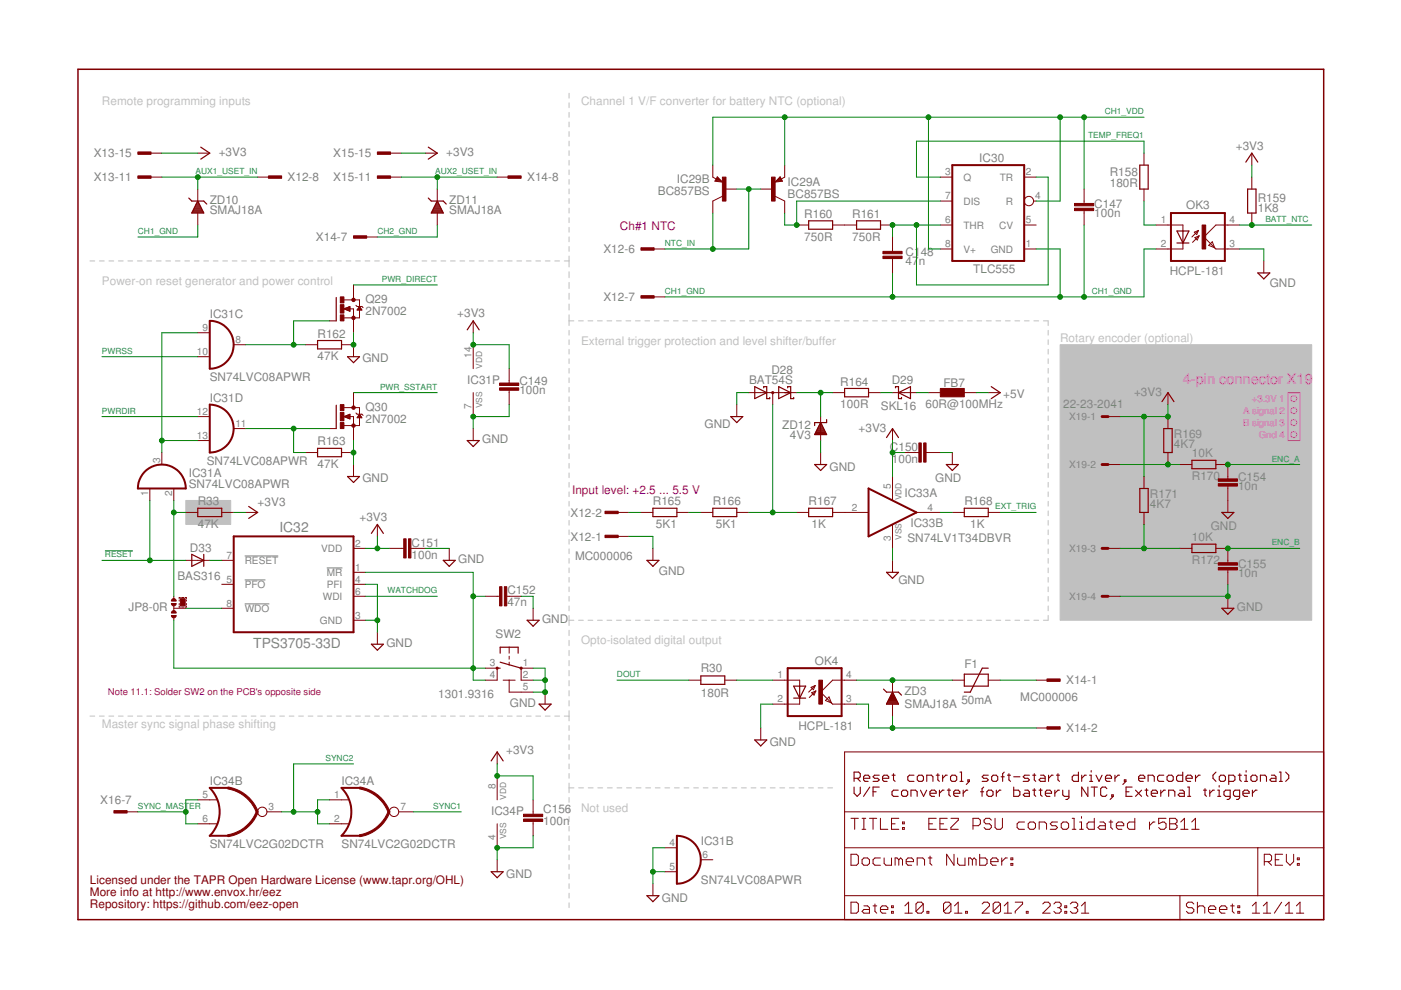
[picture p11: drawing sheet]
<svg xmlns="http://www.w3.org/2000/svg" width="297mm" height="210mm" viewBox="0 0 297 210" stroke-linecap="round" stroke-linejoin="round" font-family="sans-serif">
<g fill="none" stroke="#c0c0c0" stroke-width=".21">
<path d="M120.6 19.8v1M120.6 21.8v1M120.6 23.8v1.1M120.6 25.9v1M120.6 27.9v1M120.6 29.9v1M120.6 32v1M120.6 34v1M120.6 36v1M120.6 38.1v1M19.1 55.3h1M21.1 55.3h1"/>
<path d="M23.1 55.3h1M25.1 55.3h1M27.1 55.3h1M29.1 55.3h1M31.1 55.3h1.1M33.1 55.3h1.1M35.2 55.3h1M37.2 55.3h1M39.2 55.3h1M41.2 55.3h1M43.2 55.3h1M45.2 55.3h1"/>
<path d="M47.2 55.3h1M49.2 55.3h1M51.2 55.3h1.1M53.3 55.3h1M55.3 55.3h1M57.3 55.3h1M59.3 55.3h1M61.3 55.3h1M63.3 55.3h1M65.3 55.3h1M67.4 55.3h.9M69.4 55.3h1"/>
<path d="M71.4 55.3h1M73.4 55.3h1M75.4 55.3h1M77.4 55.3h1M79.4 55.3h1M81.4 55.3h1M83.4 55.3h1.1M85.4 55.3h1.1M87.5 55.3h1M89.5 55.3h1M91.5 55.3h1M93.5 55.3h1"/>
<path d="M95.5 55.3h1M97.5 55.3h1M99.5 55.3h1M101.5 55.3h1.1M103.5 55.3h1.1M105.6 55.3h1M107.6 55.3h1M109.6 55.3h1M111.6 55.3h1M113.6 55.3h1M115.6 55.3h1M117.6 55.3h1"/>
<path d="M119.6 55.3h1M120.6 40.1v1M120.6 42.1v1M120.6 44.1v1.1M120.6 46.2v1M120.6 48.2v1M120.6 50.2v1.1M120.6 52.3v1M120.6 54.3v2.3M120.6 57.6v1.3M120.6 59.9v1.3M120.6 62.2v1.3"/>
<path d="M120.6 64.5v1.2M120.6 66.7v2.3M120.6 70v1.1M120.6 72.1v1M120.6 74.1v1M120.6 76.1v1M120.6 78.1v1M120.6 68h1.1M122.7 68h1M124.7 68h1M126.7 68h1M128.7 68h1"/>
<path d="M130.7 68h1M132.7 68h1M134.7 68h1M136.7 68h1.1M138.7 68h1.1M140.8 68h1M142.8 68h1M144.8 68h1M146.8 68h1M148.8 68h1M150.8 68h1M152.8 68h1"/>
<path d="M154.9 68h1M156.9 68h1M158.9 68h1M160.9 68h1M162.9 68h1M164.9 68h1M166.9 68h1M168.9 68h1M170.9 68h1.1M173 68h1M175 68h1M177 68h1"/>
<path d="M179 68h1M181 68h1M183 68h1M185 68h1M187 68h1M189 68h1.1M191.1 68h1M193.1 68h1M195.1 68h1M197.1 68h1M199.1 68h1M201.1 68h1"/>
<path d="M203.1 68h1M205.1 68h1M207.1 68h1.1M209.1 68h1.1M211.2 68h1M213.2 68h1M215.2 68h1M217.2 68h1M219.2 68h1M221.2 68h1v1M222.2 70v1.1M222.2 72.1v1"/>
<path d="M222.2 74.1v1M222.2 76.1v1M222.2 78.1v1M120.6 80.1v1M120.6 82.1v1M120.6 84.1v1.1M120.6 86.1v1.1M120.6 88.2v1M120.6 90.2v1M120.6 92.2v1M120.6 94.2v1M120.6 96.2v1"/>
<path d="M120.6 98.3v1M222.2 80.1v1M222.2 82.1v1M222.2 84.1v1.1M222.2 86.1v1.1M222.2 88.2v1M222.2 90.2v1M222.2 92.2v1M222.2 94.2v1M222.2 96.2v1M222.2 98.3v1M120.6 100.3v1"/>
<path d="M120.6 102.3v1M120.6 104.3v1M120.6 106.3v1M120.6 108.3v1M120.6 110.3v1.1M120.6 112.4v1M120.6 114.4v1M120.6 116.4v1M120.6 118.4v1M222.2 100.3v1M222.2 102.3v1M222.2 104.3v1"/>
<path d="M222.2 106.3v1M222.2 108.3v1M222.2 110.3v1.1M222.2 112.4v1M222.2 114.4v1M222.2 116.4v1M222.2 118.4v1M120.6 120.4v1M120.6 122.4v1M120.6 124.4v1.1M120.6 126.4v1.1M120.6 128.5v1"/>
<path d="M120.6 130.5v2.1M120.6 133.6v1.2M120.6 135.8v1.1M120.6 137.9v1.1M120.6 131.5h1.1M122.7 131.5h1M124.7 131.5h1M126.7 131.5h1M128.7 131.5h1M130.7 131.5h1M132.7 131.5h1M134.7 131.5h1"/>
<path d="M136.7 131.5h1.1M138.7 131.5h1.1M140.8 131.5h1M142.8 131.5h1M144.8 131.5h1M146.8 131.5h1M148.8 131.5h1M150.8 131.5h1M152.8 131.5h1M154.9 131.5h1M156.9 131.5h1M158.9 131.5h1"/>
<path d="M160.9 131.5h1M162.9 131.5h1M164.9 131.5h1M166.9 131.5h1M168.9 131.5h1M170.9 131.5h1.1M173 131.5h1M175 131.5h1M177 131.5h1M179 131.5h1M181 131.5h1M183 131.5h1"/>
<path d="M185 131.5h1M187 131.5h1M189 131.5h1.1M191.1 131.5h1M193.1 131.5h1M195.1 131.5h1M197.1 131.5h1M199.1 131.5h1M201.1 131.5h1M203.1 131.5h1M205.1 131.5h1M207.1 131.5h1.1"/>
<path d="M209.1 131.5h1.1M211.2 131.5h1M213.2 131.5h1M215.2 131.5h1M217.2 131.5h1M219.2 131.5h1M222.2 120.4v1M222.2 122.4v1M222.2 124.4v1.1M222.2 126.4v1.1M222.2 128.5v1M222.2 130.5v1h-1"/>
<path d="M19.1 151.8h1M21.1 151.8h1M23.1 151.8h1M25.1 151.8h1M27.1 151.8h1M29.1 151.8h1M31.1 151.8h1.1M33.1 151.8h1.1M35.2 151.8h1M37.2 151.8h1M39.2 151.8h1M41.2 151.8h1"/>
<path d="M43.2 151.8h1M45.2 151.8h1M47.2 151.8h1M49.2 151.8h1M51.2 151.8h1.1M53.3 151.8h1M55.3 151.8h1M57.3 151.8h1M59.3 151.8h1M61.3 151.8h1M63.3 151.8h1M65.3 151.8h1"/>
<path d="M67.4 151.8h.9M69.4 151.8h1M71.4 151.8h1M73.4 151.8h1M75.4 151.8h1M77.4 151.8h1M79.4 151.8h1M81.4 151.8h1M83.4 151.8h1.1M85.4 151.8h1.1M87.5 151.8h1M89.5 151.8h1"/>
<path d="M91.5 151.8h1M93.5 151.8h1M95.5 151.8h1M97.5 151.8h1M99.5 151.8h1M101.5 151.8h1.1M103.5 151.8h1.1M105.6 151.8h1M107.6 151.8h1M109.6 151.8h1M111.6 151.8h1M113.6 151.8h1"/>
<path d="M115.6 151.8h1M117.6 151.8h1M119.6 151.8h1M120.6 140v1.2M120.6 142.2v1.1M120.6 144.3v1.1M120.6 146.4v1.2M120.6 148.5v1.2M120.6 150.7v2.1M120.6 153.8v1.1M120.6 155.9v1M120.6 157.9v1"/>
<path d="M120.6 159.9v1.1M120.6 162v1M120.6 164v1M120.6 166v2.1M120.6 169.1v1M120.6 171.1v1M120.6 173.1v1.1M120.6 175.2v1M120.6 177.2v1M120.6 179.2v1.1M120.6 167h1.1M122.7 167h1"/>
<path d="M124.7 167h1.1M126.7 167h1.1M128.8 167h1M130.8 167h1M132.8 167h1.1M134.9 167h1M136.9 167h1M138.9 167h1.1M141 167h1M143 167h1M145 167h1M147.1 167h1"/>
<path d="M149.1 167h1M151.1 167h1M153.1 167h1.1M155.2 167h1M157.2 167h1M159.2 167h1.1M161.3 167h1M163.3 167h1M165.3 167h1.1M167.4 167h1M169.4 167h1M171.4 167h1.1"/>
<path d="M173.5 167h1M175.5 167h1M120.6 181.3v1M120.6 183.3v1M120.6 185.3v1.1M120.6 187.4v1M120.6 189.4v1M120.6 191.4v1"/>
</g>
<g fill="#c0c0c0" stroke="#c0c0c0" stroke-width=".21">
<path d="M39.4 106.1h9.5v5.1h-9.5z"/>
<path d="M224.8 73.1h53.3v58.4h-53.3z"/>
</g>
<path d="M51.9 117.9h7.1M51.9 123h4.4M51.9 128h5.2M69.3 120.4h3.3" fill="none" stroke="#808080" stroke-width=".21"/>
<g fill="none" stroke="#800000" stroke-width=".23">
<path d="M181.1 165h1l.3-.3v-.7l-.3-.3h-1v2M181.1 166.9v1.3l.6 .6 .7-.6v-1.3M181.7 165l.7 .7M183.1 165h1.3v-.3l-.3-.3h-.7l-.3 .3v.7l.3 .3h.7M184.4 166.9l-1.3 1.9M185.1 167.9h.7M186.4 164.4h-1l-.3 .3 .3 .3h.7l.3 .4-.3 .3h-1M186.4 166.9h-1.3v1.9M187.1 165h1.3v-.3l-.3-.3h-.7l-.3 .3v.7l.3 .3h.7M189.1 164.4h.7M189.4 164v1.4l.4 .3M190.4 167.5h-1l-.3 .4v.6l.3 .3h1"/>
<path d="M191.1 167.9l.4-.4h.6l.3 .4v.6l-.3 .3h-.6l-.4-.3zM193.1 168.8v-1.3h1l.4 .4v.9M193.8 164.4h-1l-.3 .3v.7l.3 .3h1M194.5 164.7l.3-.3h.7l.3 .3v.7l-.3 .3h-.7l-.3-.3zM195.2 167.5l.6 1.3 .7-1.3M196.5 165.7v-1.3h1l.3 .3v1M197.2 168.2h1.3v-.3l-.4-.4h-.6l-.3 .4v.6l.3 .3h.6M198.5 164.4h.7M198.8 164v1.4l.4 .3M199.2 167.5v1.3M199.9 164.4v1.3M200.2 167.5h-.4l-.6 .7"/>
<path d="M200.8 164.4h-.3l-.6 .6M200.9 167.5h.6M201.2 167.2v1.3l.3 .3M201.8 164.4h.7l.3 .3v.7l-.3 .3h-.7l-.3-.3v-.7zM202.2 168.2h1.3v-.3l-.3-.4h-.7l-.3 .4v.6l.3 .3h.7M203.5 163.7h.4v2M203.5 165.7h.7M204.2 167.5v1.3M205.2 167.5h-.3l-.7 .7M205.2 165.4h.3v.3h-.3zM205.5 165.7l-.6 .6M207.9 167.9h.7"/>
<path d="M208.6 166.9l-.4 .3v1.6M209.5 164.4h-.9l-.4 .3 .4 .3h.6l.3 .4-.3 .3h-1M209.6 167.5h.6l.3 .4v.6l-.3 .3h-.6l-.4-.3v-.6zM210.6 164.4h.6l.3 .3v.7l-.3 .3h-.6l-.4-.3v-.7zM211.2 167.5v1.3M212.2 167.5h-.3l-.7 .7M212.3 164.7h.6M212.9 163.7l-.3 .3v1.7M213.6 164.4h.6M213.9 164v1.4l.3 .3M214.9 164.7h1.3M214.9 166.9v1.9h1l.3-.3v-.6l-.3-.4h-1"/>
<path d="M217.3 167.5h.6l.3 .4v.9h-.9l-.4-.3 .4-.3h.9M218.2 164.4h-.9l-.4 .3 .4 .3h.6l.3 .4-.3 .3h-1M218.9 164.4h.7M218.9 167.5h.7M219.3 164v1.4l.3 .3M219.3 167.2v1.3l.3 .3M220.3 167.5h.7M220.6 164.4h.7l.3 .3v1h-1l-.3-.3 .3-.4h1M220.6 167.2v1.3l.4 .3M221.6 168.2h1.3v-.3l-.3-.4h-.6l-.4 .4v.6l.4 .3h.6M222.3 164.4v1.3M223.3 164.4h-.3l-.7 .6"/>
<path d="M223.6 167.5v1.3M224 164.4h.6M224.3 164v1.4l.3 .3M224.6 167.5h-.3l-.7 .7M225.3 167.5v1l.4 .3h.9M226.6 167.5v1.7l-.3 .3h-.3M228.6 163.7v2h-.9l-.4-.3v-.7l.4-.3h.9M229.3 164.4v1.3M230.3 164.4h-.3l-.7 .6M230.7 166.9v1.9l-1.4-1.9v1.9M231 165.7h.7M231 164.4h.4v1.3"/>
<path d="M231.4 163.4v.3M231.4 166.9h1.3M232 166.9v1.9M232.4 164.4l.6 1.3 .7-1.3M234.4 165h1.3v-.3l-.3-.3h-.7l-.3 .3v.7l.3 .3h.7M234.7 167.2l-.3-.3h-.7l-.3 .3v1.3l.3 .3h.7l.3-.3M235.7 168.5h.3v.3h-.3zM236 168.8l-.6 .7M236.4 164.4v1.3M237.4 164.4h-.4l-.6 .6M238.4 165.4h.3v.3h-.3zM238.7 165.7l-.6 .6"/>
<path d="M238.7 167.9h.7M240 166.9h-1.3v1.9h1.3M240.7 167.5l1.3 1.3M241.4 165h1.3v-.3l-.3-.3h-.7l-.3 .3v.7l.3 .3h.7M242 167.5l-1.3 1.3M242.8 167.5h.6M243.1 167.2v1.3l.3 .3M243.4 165.7v-1.3h1l.3 .3v1M244.1 168.2h1.3v-.3l-.3-.4h-.7l-.3 .4v.6l.3 .3h.7M246.1 167.5v1.3M246.7 164.4h-.9l-.4 .3v.7l.4 .3h.9M247.1 167.5h-.3l-.7 .7"/>
<path d="M247.4 164.7l.4-.3h.6l.4 .3v.7l-.4 .3h-.6l-.4-.3zM247.8 168.8v-1.3h1l.3 .4v.9M250.1 167.5h.7l.3 .4v.9h-1l-.3-.3 .3-.3h1M250.8 163.7v2h-1l-.4-.3v-.7l.4-.3h1M251.5 165h1.3v-.3l-.3-.3h-.7l-.3 .3v.7l.3 .3h.7M251.8 166.9h.3v1.9M251.8 168.8h.7M253.5 164.4v1.3M254.5 164.4h-.4l-.6 .6M255.2 167.5h.6M255.5 167.2v1.3l.3 .3M256.5 167.5v1.3"/>
<path d="M257.5 167.5h-.3l-.7 .7M257.8 163.7l-.6 .7v.6l.6 .7M258.2 167.5h.3v1.3M258.2 168.8h.6M258.5 166.6v.3M258.8 164.4h.7l.3 .3v.7l-.3 .3h-.7l-.3-.3v-.7zM260.5 165.7h1l.3-.3v-.7l-.3-.3h-1v1.9M260.8 168.8h-1l-.3-.3v-.6l.3-.4h1v1.7l-.3 .3h-.3M262.5 164.4h.7M262.8 168.8h-.9l-.4-.3v-.6l.4-.4h.9v1.7l-.3 .3h-.3M262.8 164v1.4l.4 .3M263.5 168.2h1.3v-.3l-.3-.4h-.6l-.4 .4v.6l.4 .3h.6"/>
<path d="M263.9 165.7h.6M263.9 164.4h.3v1.3M264.2 163.4v.3M265.5 164.4h.7l.3 .3v.7l-.3 .3h-.7l-.3-.3v-.7zM265.5 167.5v1.3M266.5 167.5h-.3l-.7 .7M267.2 165.7v-1.3h1l.3 .3v1M269.6 164.4h.6l.3 .3v1h-.9l-.4-.3 .4-.4h.9M271.3 163.7h.3v2M271.3 165.7h.6M272.6 163.7l.6 .7v.6l-.6 .7"/>
</g>
<g fill="none" stroke="#800000" stroke-width=".42">
<path d="M201.9 35h15.2v20.3h-15.2zM248.3 45.2h11.4v10.1h-11.4zM44.5 68a5.1 5.1 0 0 1 5 5.1 5.1 5.1 0 0 1-5 5.1zM44.5 85.8a5.1 5.1 0 0 1 5 5.1 5.1 5.1 0 0 1-5 5zM30.6 100.1a5.1 5.1 0 0 1 5.6-1.2 5.1 5.1 0 0 1 3.2 4.7h-10.2a5.1 5.1 0 0 1 1.4-3.5zM49.6 113.7h25.4v20.3h-25.4zM184.1 103.6l10.2 5-10.2 5.1zM167 141.7h11.4v10.1h-11.4zM48.3 167h-3.8a7.2 7.2 0 0 1 0 10.2h3.8M76.2 167h-3.8a7.2 7.2 0 0 1 0 10.2h3.8M143.5 177.2a5.1 5.1 0 0 1 5.1 5.1 5.1 5.1 0 0 1-5.1 5.1z"/>
<circle cx="163.8" cy="83.2" r=".13"/>
<circle cx="105.4" cy="141.7" r=".13"/>
<circle cx="110.5" cy="141.7" r=".13"/>
</g>
<g fill="none" stroke="#800000" stroke-width=".21">
<path d="M31.8 37.5h2.5M31.8 32.5h2.5M41.9 32.5h2.6M54.6 37.5h2.6M82.5 37.5h2.6M82.5 32.5h2.6M90.2 32.5h2.5M105.4 37.5h2.5M151.1 35v2.5l.7 .5M152.1 37.5l1.1 1.1-1.6-.2zM165.4 37.5l.5 .9-1.6 .2zM166.4 35v2.5l-.8 .5"/>
<path d="M199.4 37.5h2.5M217.1 37.5h2.6M242.5 32.5v2.5M265.4 32.5v2.5M265.4 37.5v2.6M41.9 40.1v2.5M41.9 45.2v2.5M77.5 50.2h2.5M92.7 40.1v2.5M92.7 45.2v2.5M138.4 52.8h2.6M153.2 41.6l-2.1 1v2.6"/>
<path d="M153.7 40.1h2.5M161.3 40.1h2.5M164.3 41.6l2.1 1v2.6M168.9 47.7h2.5M176.5 47.7h5.1M186.7 47.7h2.5M189.2 50.2v3.1M189.2 54.8v3.1M199.4 42.6h2.5M199.4 47.7h2.5M199.4 52.8h2.5M217.1 47.7h2.6"/>
<path d="M217.1 52.8h2.6M219.1 42.6h.6M229.8 40.1v3M229.8 44.7v3M242.5 40.1v2.5M245.1 47.7h5.7v1.3M250.8 51.5v1.3h-5.7M253.2 49.2l.9-.3-.4 .8zM253.3 50.4l.9-.4-.3 .9zM254.1 48.9l-1.4 1.3M254.2 50l-1.4 1.4M257 51.3l.5 1.2-1.2-.5z"/>
<path d="M262.9 47.7h-5.1l-2.6 2.5 2.6 2.6h5.1M265.4 45.2v2.5M267.9 55.3v2.6M41.9 70.5h2.6M41.9 75.6h2.6M49.6 73.1h2.5M64.8 73.1h2.5M69.9 68h1.4M72.4 73.1h2.6v2.5M72.9 65.5l1.3-.5v1zM72.9 63.6h3.3v3.8h-3.3M73 65.4h1.2"/>
<path d="M73.1 65.6h1.1M73.3 65.3h.9M73.4 65.7h.8M73.6 65.2h.6M73.7 65.8h.5M73.9 65.1h.3M74 65.9h.2M74.1 65.5h.9v5M75 60.4v3.2M75.5 64.7l.2 .3h1l.3 .2M75.7 65.7h1M75.8 65.6h.8"/>
<path d="M75.9 65.4h.6M76 65.3h.5M76.1 65.2h.3M76.1 65.1h.2M76.2 65l.5 .7h-1zM100.3 68v2.5M100.3 73.1v5.1M107.9 78.2v3M138.4 62.9h2.6M34.3 95.9v2.6M41.9 88.3h2.6M41.9 93.4h2.6"/>
<path d="M49.6 90.9h2.5M64.8 95.9h2.5M69.9 90.9h1.4M72.4 95.9h2.6M72.9 88.3l1.3-.5v1zM72.9 86.4h3.3v3.8h-3.3M73 88.4h1.2M73.1 88.2h1.1M73.3 88.5h.9M73.4 88.1h.8M73.6 88.6h.6M73.7 88h.5"/>
<path d="M73.9 88.7h.3M74 87.9h.2M74.1 88.3h.9v5.1M75 83.2v3.2M75 98.5v2.5M75.5 87.6l.2 .2h1l.3 .3M75.8 88.5h.8M75.9 88.4h.7M75.9 88.2h.6M76 88.1h.4M76.1 88h.2M76.2 87.9h.1"/>
<path d="M76.2 87.8l.5 .8h-1zM100.3 83.2v5.1M100.3 90.9v2.5M107.9 82.7v3.1M156.2 85.8v2.5M158.7 83.2h10.2M163.8 83.2v2.6M174 88.3v5.1M174 95.9v2.6M176.5 83.2h2.6M184.1 83.2h2.6M189.2 90.9v2.5"/>
<path d="M189.2 83.2h5.1M191.8 95.9h3M196.3 95.9h3.1M196.8 83.2h2.6M201.9 95.9v2.6M204.4 83.2h2.6M209.5 83.2h2.6M234.9 88.3h2.6M234.9 98.5h2.6M247.6 83.2v2.6M247.6 88.3v2.6M247.6 95.9v2.6"/>
<path d="M250.2 98.5h2.5M257.8 98.5h2.5v3M31.8 103.6v2.5M36.9 103.6v2.5M39.4 108.6h2.5M39.4 118.8h5.1M47 108.6h2.6M47 118.8h2.6M52.1 108.6h2.5M75 116.3h2.5M80 111.2v2.5M82.5 116.3h3.1"/>
<path d="M87.1 116.3h3.1M95.2 116.3v2.5M130.8 108.6h2.5M130.8 113.7h2.5M135.9 108.6h2.5M138.4 116.3v2.5M143.5 108.6h2.5M148.6 108.6h2.5M156.2 108.6h2.5M168.9 108.6h2.5M176.5 108.6h7.6M189.2 101v5.1"/>
<path d="M189.2 111.2v5.1M189.2 118.8v2.5M194.3 108.6h5.1M201.9 108.6h2.5M209.5 108.6h2.6M234.9 116.3h2.6M242.5 101v2.6M242.5 108.6v2.6M250.2 116.3h2.5M257.8 116.3h2.5v3M260.3 103.1v5.5M36.9 129h2.5"/>
<path d="M36.9 126.4v.8M36.9 128.5v1M36.9 130.7v.8M38 128.5v.2h.2M38 127.2v.2M38 128v.2M38.2 126.7h-.2v.2M38.5 126.7h.5M38.5 128.7h.5M39.3 126.7h.2v.2M39.5 128.5v.2h-.2M39.5 127.2v.2"/>
<path d="M39.5 128v.2M47 123.9h2.6M47 129h2.6M75 121.3h2.5M75 123.9h2.5M75 126.4h2.5M75 131.5h2.5M80 134v2.6M102.9 126.4h3M107.4 126.4h3.1M107.9 137.2v1.3M107.9 139.1v.7"/>
<path d="M113 129v2.5M234.9 126.4h2.6M260.3 120.8v3.1M260.3 126.4v2.6M102.9 141.7h2.5v2.5h-2.5M105.4 159.4v2.6M106.7 144.2h2.5M107.9 140.4v.6M107.9 144.2v2.5h5.1M113 141.7h-2.5v2.5h2.5M115.6 146.7v2.6M146 144.2h2.6"/>
<path d="M153.7 144.2h2.5M161.3 154.3v2.6M163.8 144.2h5.7v1.3M169.5 148v1.3h-5.7M172 145.7l.8-.3-.3 .8zM172.1 146.9l.9-.4-.4 .9zM172.8 145.4l-1.4 1.3M173 146.5l-1.4 1.4M175.8 147.8l.5 1.2-1.3-.5zM179.1 159.4h101.5v35.6h-101.5zM181.6 144.2h-5.1l-2.5 2.5 2.5 2.6h5.1M189.2 144.2v2.5"/>
<path d="M189.2 149.3v2.5M201.9 144.2h2.5M209.5 144.2h2.6M219.7 144.2h2.5M219.7 154.3h2.5M26.7 172.1h2.5M41.9 174.7h4.1M41.9 169.6h4.1M56.6 172.1h3.1M69.9 174.7h4M69.9 169.6h4M84.5 172.1h3.1"/>
<path d="M105.4 164.5v5.1M105.4 174.7v5M113 169.6v3M113 174.2v3M141 179.7h2.5M179.1 179.7h101.5M179.1 172.1h101.5M180.4 173.5h1.6M181.2 173.5v2.3M182.8 173.5h.8M182.8 175.8h.8M183.2 173.5v2.3"/>
<path d="M184.3 173.5h1.6M185.1 173.5v2.3M186.7 173.5v2.3h1.5M189 174.7h.8M190.6 173.5h-1.6v2.3h1.6M191.3 175.5h.4v.3h-.4zM191.3 174.3h.4v.4h-.4zM196.9 174.7h.8M198.5 173.5h-1.6v2.3h1.6M199.3 174.7h.8M200.8 173.5h-1.5v2.3h1.5M201.6 173.5h1.6v.4l-1.6 1.6v.3h1.6"/>
<path d="M206.3 175.1h1.2l.4-.4v-.8l-.4-.4h-1.2v2.3M210.2 173.9l-.4-.4h-.8l-.4 .4v.4l.4 .4h.8l.4 .4v.4l-.4 .3h-.8l-.4-.3M211 173.5v2l.4 .3h.7l.4-.3v-2M217.2 174.3h-1.2l-.4 .4v.8l.4 .3h1.2M218 174.7l.4-.4h.8l.3 .4v.8l-.3 .3h-.8l-.4-.3zM220.3 175.8v-1.5h1.2l.4 .4v1.1M224.2 174.3h-1.1l-.4 .4 .4 .4h.7l.4 .4-.4 .3h-1.1M225 174.7l.4-.4h.8l.4 .4v.8l-.4 .3h-.8l-.4-.3zM227.3 173.5h.4v2.3M227.3 175.8h.8M228.9 175.8h.8M228.9 174.3h.4v1.5"/>
<path d="M229.3 173.1v.4M232 173.5v2.3h-1.2l-.3-.3v-.8l.3-.4h1.2M233.2 174.3h.8l.4 .4v1.1h-1.2l-.4-.3 .4-.4h1.2M235.1 174.3h.8M235.5 173.9v1.6l.4 .3M236.7 175.1h1.6v-.4l-.4-.4h-.8l-.4 .4v.8l.4 .3h.8M240.6 173.5v2.3h-1.2l-.4-.3v-.8l.4-.4h1.2M243.7 174.3v1.5M244.9 174.3h-.4l-.8 .8M247.2 173.5h-1.5v1.2l.7-.4h.4l.4 .4v.8l-.4 .3h-.8l-.3-.3M248 173.5h1.2l.4 .4v.4l-.4 .4 .4 .4v.4l-.4 .3h-1.2zM248 174.7h1.2"/>
<path d="M250.3 175.8h1.6M250.3 174.3l.8-.8v2.3M252.7 175.8h1.5M252.7 174.3l.7-.8v2.3M266.7 179.7v10.2M105.4 182.3v2.5M138.4 187.4v2.5M141 184.8h2.5M148.6 182.3h2.5M179.1 189.9h101.5M180.4 181.1h1.2l.4 .4v1.6l-.4 .4h-1.2zM180.4 191.3h1.2l.4 .4v1.5l-.4 .4h-1.2z"/>
<path d="M182.8 182.3l.4-.4h.7l.4 .4v.8l-.4 .4h-.7l-.4-.4zM183.2 192.1h.7l.4 .3v1.2h-1.1l-.4-.4 .4-.4h1.1M185.1 192.1h.8M185.5 191.7v1.5l.4 .4M186.7 192.8h1.5v-.4l-.4-.3h-.8l-.3 .3v.8l.3 .4h.8M186.7 181.9h-1.2l-.4 .4v.8l.4 .4h1.2M187.5 181.9v1.2l.3 .4h1.2v-1.6M189 193.2h.4v.4h-.4zM189 192.1h.4v.3h-.4zM190.6 182.3l-.4-.4h-.4v1.6M190.6 182.3l.4-.4 .3 .4v1.2M190.6 182.3v1.2"/>
<path d="M191.9 193.6h1.5M191.9 192.1l.7-.8v2.3M192.1 182.7h1.6v-.4l-.4-.4h-.8l-.4 .4v.8l.4 .4h.8M194.5 183.5v-1.6h1.1l.4 .4v1.2M195.7 191.7v1.5l-.3 .4h-.8l-.4-.4M195.7 191.7l-.3-.4h-.8l-.4 .4v1.5M195.7 191.7l-1.5 1.5M196.5 193.2h.4v.4h-.4zM196.8 181.9h.8M197.2 181.5v1.6l.4 .4M201.6 191.7v1.5l-.4 .4h-.8l-.4-.4M201.6 191.7l-.4-.4h-.8l-.4 .4v1.5"/>
<path d="M201.6 191.7l-1.6 1.5M202.3 181.1v2.4l-1.6-2.4v2.4M202.4 193.6h1.5M202.4 192.1l.8-.8v2.3M203 181.9v1.2l.4 .4h1.2v-1.6M204.7 193.2h.4v.4h-.4zM206.2 182.3l-.4-.4h-.4v1.6M206.2 182.3v1.2M206.2 182.3l.3-.4 .4 .4v1.2M207.7 181.1v2.4h1.2l.4-.4v-.8l-.4-.4h-1.2M208.2 191.7l.4-.4h.8l.4 .4v.4l-1.6 1.5h1.6M210.1 182.7h1.5v-.4l-.4-.4h-.8l-.3 .4v.8l.3 .4h.8"/>
<path d="M212.1 191.7v1.5l-.4 .4h-.7l-.4-.4M212.1 191.7l-.4-.4h-.7l-.4 .4v1.5M212.1 191.7l-1.5 1.5M212.4 181.9v1.6M212.9 193.6h1.6M212.9 192.1l.8-.8v2.3M213.6 181.9h-.4l-.8 .8M214.3 183.1h.4v.4h-.4zM214.3 181.9h.4v.4h-.4zM215.2 191.3h1.6v.4l-1.6 1.5v.4M217.6 193.2h.4v.4h-.4zM221.1 191.7l.4-.4h.8l.4 .4v.4l-1.6 1.5h1.6"/>
<path d="M223.4 191.7l.4-.4h.8l.4 .4v.4l-.4 .3M224.2 192.4h.4M224.6 192.4l.4 .4v.4l-.4 .4h-.8l-.4-.4M225.8 193.2h.4v.4h-.4zM225.8 192.1h.4v.3h-.4zM226.9 191.7l.4-.4h.8l.4 .4v.4l-.4 .3M227.7 192.4h.4M228.1 192.4l.4 .4v.4l-.4 .4h-.8l-.4-.4M229.3 193.6h1.5M229.3 192.1l.8-.8v2.3M250.2 189.9v5.1M253.1 191.7l-.4-.4h-.8l-.4 .4v.4l.4 .3h.8l.4 .4v.4l-.4 .4h-.8l-.4-.4"/>
<path d="M253.9 192.4l.4-.3h.8l.3 .3v1.2M253.9 191.3v2.3M256.2 192.8h1.6v-.4l-.4-.3h-.8l-.4 .3v.8l.4 .4h.8M258.6 192.8h1.5v-.4l-.4-.3h-.7l-.4 .3v.8l.4 .4h.7M260.9 192.1h.8M261.3 191.7v1.5l.4 .4M262.4 193.2h.4v.4h-.4zM262.4 192.1h.4v.3h-.4zM265.5 193.6h1.6M265.5 192.1l.8-.8v2.3M267.8 193.6h1.6M267.8 192.1l.8-.8v2.3"/>
<path d="M268.1 182.7h1.1l.4-.4v-.8l-.4-.4h-1.1v2.4M268.8 182.7l.8 .8M270.4 182.3h.8M271.7 191.3l-1.5 2.3M271.9 181.1h-1.5v2.4h1.5M272.5 193.6h1.6M272.5 192.1l.8-.8v2.3M272.7 181.1v1.6l.8 .8 .8-.8v-1.6M274.9 193.6h1.5M274.9 192.1l.7-.8v2.3M275.1 183.1h.4v.4h-.4zM275.1 181.9h.4v.4h-.4z"/>
<circle cx="218.1" cy="42.6" r=".99"/>
<circle cx="55.6" cy="172.1" r=".99"/>
<circle cx="83.5" cy="172.1" r=".99"/>
</g>
<g fill="none" stroke="#800000" stroke-width=".25">
<path d="M42.6 31.2l1.9 1.3-1.9 1.2M90.8 31.2l1.9 1.3-1.9 1.2M152.1 38.2h.4l-.4-.3-.2 .4 1 .1-.8-.7-.3 .6M165.4 38.2h-.4l.4-.3 .2 .4-1 .1 .8-.7 .3 .6M241.7 35h1.7v5.1h-1.7zM264.1 34.4l1.3-1.9 1.3 1.9M40 42l.7 .6h2.5l.6 .7M40.7 45h2.4M40.9 44.8h2.1M41 44.6h1.9M41.1 44.3h1.7M41.2 44.1h1.5"/>
<path d="M41.3 43.9h1.3M41.4 43.7h1.1M41.5 43.5h.8M41.6 43.2h.6M41.7 43h.4M41.8 42.8h.2M41.9 42.6l1.3 2.6h-2.5zM90.8 42l.6 .6h2.6l.6 .7M91.5 45h2.4M91.6 44.8h2.2M91.8 44.6h1.9M91.9 44.3h1.7"/>
<path d="M92 44.1h1.5M92.1 43.9h1.2M92.2 43.7h1M92.3 43.5h.8M92.4 43.2h.6M92.5 43h.4M92.6 42.8h.2M92.7 42.6l1.3 2.6h-2.6zM171.4 46.8h5.1v1.8h-5.1zM181.6 46.8h5.1v1.8h-5.1zM249.5 49h2.6l-1.3 2.5zM249.5 51.5h2.6"/>
<path d="M250.8 49v2.5M264.5 40.1h1.8v5.1h-1.8zM266.7 57.9h2.5l-1.3 1.2zM67.3 72.2h5.1v1.8h-5.1zM71.3 63.1v4.9M73.7 75.6h2.5l-1.2 1.3zM99.1 69.9l1.2-1.9 1.3 1.9M67.3 95.1h5.1v1.7h-5.1zM71.3 85.9v5M99.1 93.4h2.5l-1.3 1.3zM154.9 88.3h2.6l-1.3 1.3zM160 82l2.6 1.2-2.6 1.3z"/>
<path d="M161.9 82.2v-.2h.7v2.5h.6v-.2M165.1 82l2.5 1.2-2.5 1.3zM167 82.2v-.2h.6v2.5h.7v-.2M172.7 98.5h2.6l-1.3 1.3zM172.8 91.9h2.3M173 91.7h2M173.1 91.4h1.8M173.2 91.2h1.6M173.3 91h1.4M173.4 90.8h1.2M173.5 90.6h1M173.6 90.3h.7"/>
<path d="M173.7 90.1h.5M173.8 89.9h.3M173.9 89.7h.1M174 89.6l1.3 2.5h-2.6zM175.3 89v.6h-2.6v.6M179.1 82.4h5v1.7h-5zM188 92.8l1.2-1.9 1.3 1.9M189.9 82.2v-.2h.6v2.5h.6v-.2M190.5 83.2l2.5-1.2v2.5zM200.6 98.5h2.6l-1.3 1.3zM210.2 82l1.9 1.2-1.9 1.3M246.4 85.2l1.2-2 1.3 2"/>
<path d="M246.7 90.9h1.8v5h-1.8zM252.7 97.6h5.1v1.8h-5.1zM40.7 117.5l2.5 1.3-2.5 1.3zM41.9 107.8h5.1v1.7h-5.1zM43.2 117.5v2.6M52.7 107.4l1.9 1.2-1.9 1.3M73.7 101h2.5l-1.2 1.3zM78.7 113.1l1.3-1.9 1.3 1.9M94 118.8h2.5l-1.3 1.3zM137.2 118.8h2.5l-1.3 1.3zM138.4 107.8h5.1v1.7h-5.1zM151.1 107.8h5.1v1.7h-5.1z"/>
<path d="M171.4 107.8h5.1v1.7h-5.1zM204.4 107.8h5.1v1.7h-5.1zM241.7 103.6h1.7v5h-1.7zM252.7 115.4h5.1v1.8h-5.1zM259.1 108.6h2.5l-1.3 1.3zM78.7 136.6h2.6l-1.3 1.3zM106 138.5v-1.3h3.9v1.3M111.8 131.5h2.5l-1.3 1.3zM188 121.3h2.5l-1.3 1.3zM259.1 129h2.5l-1.3 1.2zM105.4 141.7h.6M106 140.4l4.5 1.3"/>
<path d="M114.3 149.3h2.5l-1.2 1.3zM148.6 143.3h5.1v1.8h-5.1zM160 156.9h2.6l-1.3 1.3zM168.3 145.5h2.5l-1.3 2.5zM168.3 148h2.5M169.5 145.5v2.5M187.3 146.1l.7 .6h2.5l.6 .7M188 149.2h2.5M188.1 149h2.3M188.2 148.8h2M188.3 148.5h1.8M188.4 148.3h1.6"/>
<path d="M188.5 148.1h1.4M188.7 147.9h1.1M188.8 147.7h.9M188.9 147.4h.7M189 147.2h.5M189.1 147h.3M189.2 146.7l1.3 2.6h-2.5zM204.4 142.9h5.1v2.6h-5.1zM209.5 141.7h-1.2l-2.6 5h-1.3M104.1 161.3l1.3-1.9 1.3 1.9M104.1 184.8h2.6l-1.3 1.3zM137.2 189.9h2.5l-1.3 1.3z"/>
</g>
<g fill="#800000" stroke="#800000" stroke-width=".21">
<path d="M187.2 53.3h4.1v.5h-4.1z"/>
<path d="M187.2 54.3h4.1v.5h-4.1z"/>
<path d="M227.8 44.2h4.1v.5h-4.1z"/>
<path d="M227.8 43.1h4.1v.5h-4.1z"/>
<path d="M163.6 37.5h.7v5.1h-.7z"/>
<path d="M153.2 37.5h.7v5.1h-.7z"/>
<path d="M254.9 47.7h.7v5.1h-.7z"/>
<path d="M195.8 93.9h.5v4.1h-.5z"/>
<path d="M194.8 93.9h.5v4.1h-.5z"/>
<path d="M199.4 82.4h5v1.7h-5z"/>
<path d="M29.2 37.3h2.8v.5h-2.8z"/>
<path d="M29.2 32.2h2.8v.5h-2.8z"/>
<path d="M80 37.3h2.8v.5h-2.8z"/>
<path d="M80 32.2h2.8v.5h-2.8z"/>
<path d="M56.9 37.3h2.8v.5h-2.8z"/>
<path d="M128.3 113.5h2.8v.5h-2.8z"/>
<path d="M128.3 108.4h2.8v.5h-2.8z"/>
<path d="M72.2 66.8h.7v1.2h-.7z"/>
<path d="M72.2 62.9h.7v1.3h-.7z"/>
<path d="M72.2 64.6h.7v1.8h-.7z"/>
<path d="M72.2 89.6h.7v1.3h-.7z"/>
<path d="M72.2 85.8h.7v1.3h-.7z"/>
<path d="M72.2 87.4h.7v1.8h-.7z"/>
<path d="M85.6 114.2h.5v4.1h-.5z"/>
<path d="M86.6 114.2h.5v4.1h-.5z"/>
<path d="M105.9 124.4h.5v4.1h-.5z"/>
<path d="M106.9 124.4h.5v4.1h-.5z"/>
<path d="M135.9 62.7h2.8v.5h-2.8z"/>
<path d="M135.9 52.5h2.8v.5h-2.8z"/>
<path d="M105.9 81.2h4.1v.5h-4.1z"/>
<path d="M105.9 82.2h4.1v.5h-4.1z"/>
<path d="M38.2 126.9h1.1v1.6h-1.1z"/>
<path d="M24.2 171.9h2.7v.5h-2.7z"/>
<path d="M111 173.7h4.1v.5h-4.1z"/>
<path d="M111 172.6h4.1v.5h-4.1z"/>
<path d="M258.3 101.5h4.1v.5h-4.1z"/>
<path d="M258.3 102.6h4.1v.5h-4.1z"/>
<path d="M258.3 120.3h4.1v.5h-4.1z"/>
<path d="M258.3 119.3h4.1v.5h-4.1z"/>
<path d="M173.6 144.2h.8v5.1h-.8z"/>
<path d="M107.7 37.3h2.8v.5h-2.8z"/>
<path d="M75 50h2.7v.5h-2.7z"/>
<path d="M222 154.1h2.8v.5h-2.8z"/>
<path d="M222 144h2.8v.5h-2.8z"/>
</g>
<path d="M16.5 14.7h264.1v180.3h-264.1z" fill="none" stroke="#800000" stroke-width=".32"/>
<g fill="#800000" stroke="#800000" stroke-width=".21">
<path d="M36.3 130.5h1.1a.51 .51 0 0 1-.5 .5 .51 .51 0 0 1-.6-.5z" fill-rule="evenodd"/>
<path d="M36.3 128h1.1a.51 .51 0 0 1-.5 .5 .51 .51 0 0 1-.6-.5z" fill-rule="evenodd"/>
<path d="M36.5 129.6l.5-.1 .4 .5h-1.1z" fill-rule="evenodd"/>
<path d="M36.5 127h.5l.4 .4h-1.1z" fill-rule="evenodd"/>
<path d="M76.2 177a7.8 7.8 0 0 0 6.1-5l.4 .1a8.2 8.2 0 0 1-6.4 5.3z" fill-rule="evenodd"/>
<path d="M76.3 166.9a8.2 8.2 0 0 1 6.4 5.2l-.4 .2a7.9 7.9 0 0 0-6.1-5z" fill-rule="evenodd"/>
<path d="M48.3 177a7.8 7.8 0 0 0 6.1-5l.3 .1a8.2 8.2 0 0 1-6.4 5.3z" fill-rule="evenodd"/>
<path d="M48.3 166.9a8.2 8.2 0 0 1 6.4 5.2l-.3 .2a7.9 7.9 0 0 0-6.1-5z" fill-rule="evenodd"/>
<circle cx="75" cy="63.6" r=".36"/>
<circle cx="75" cy="67.4" r=".36"/>
<circle cx="75" cy="86.4" r=".36"/>
<circle cx="75" cy="90.2" r=".36"/>
</g>
<path d="M233.7 88.3h1.2M233.7 98.5h1.2M233.7 116.3h1.2M233.7 126.4h1.2" fill="none" stroke="#800000" stroke-width=".61"/>
<g fill="none" stroke="#008000" stroke-width=".21">
<path d="M34.3 37.5h20.3M34.3 32.5h7.6M41.9 37.5v2.6M85.1 37.5h20.3M85.1 32.5h5.1M92.7 37.5v2.6M166.4 24.8v10.2M196.8 24.8v28h2.6M219.7 37.5h2.5v22.9h-27.9v-12.7M224.8 24.8v17.8h-5.1M229.8 24.8v15.3M242.5 32.5v-2.6h-48.2v7.6h5.1"/>
<path d="M242.5 24.8h-91.4v10.2M265.4 35v2.5M41.9 47.7v2.5h-12.7M92.7 47.7v2.5h-12.7M151.1 45.2v7.6M156.2 40.1h5.1M158.7 40.1v12.7h-17.7M189.2 57.9v5M199.4 42.6h-30.5v5.1h-2.5v-2.5M199.4 47.7h-10.2v2.5M219.7 52.8h5.1v10.1M229.8 47.7v15.2"/>
<path d="M242.5 42.6v5.1h2.6M245.1 52.8h-2.6v10.1h-101.5M262.9 52.8h5v2.5M262.9 47.7h15.2M21.6 75.6h20.3M41.9 70.5h-7.6v25.4M52.1 73.1h12.7M69.9 68h-7.6v5.1M75 60.4h17.7M75 70.5v2.6M100.3 70.5v2.6h7.6v5.1M21.6 88.3h20.3"/>
<path d="M34.3 93.4h7.6M52.1 90.9h17.8M62.3 90.9v5h2.5M75 83.2h17.7M75 93.4v5.1M107.9 85.8v2.5h-7.6v2.6M158.7 83.2h-2.5v2.6M163.8 85.8v22.8M168.9 83.2h7.6M174 83.2v5.1M174 93.4v2.5M186.7 83.2h2.5"/>
<path d="M189.2 93.4v7.6M189.2 95.9h2.6M194.3 83.2h2.5M199.4 95.9h2.5M207 83.2h2.5M237.5 98.5h12.7M242.5 88.3v12.7M247.6 85.8v2.5h-10.1M260.3 98.5h15.3M21.6 118.8h17.8M31.8 106.1v12.7M36.9 108.6h2.5"/>
<path d="M36.9 106.1v20.3M44.5 118.8h2.5M49.6 108.6h2.5M77.5 116.3h5M80 113.7v2.6M90.2 116.3h5M133.3 113.7h5.1v2.6M133.3 108.6h2.6M146 108.6h2.6M158.7 108.6h10.2M189.2 116.3v2.5M199.4 108.6h2.5"/>
<path d="M212.1 108.6h7.6M237.5 116.3h12.7M242.5 111.2v5.1M260.3 116.3h15.3M36.9 131.5v10.2h66M39.4 129h7.6M77.5 131.5h2.5M77.5 123.9h2.5v10.1M77.5 121.3h22.8v22.9h2.6M77.5 126.4h15.2M100.3 126.4h2.6M110.5 126.4h2.5v2.6"/>
<path d="M260.3 123.9v2.5h-22.8M113 141.7h2.6v5h-2.6M113 144.2h2.6M130.8 144.2h15.2M156.2 144.2h7.6M163.8 149.3h-2.5v5M181.6 144.2h20.3M181.6 149.3h2.5v5h35.6M189.2 151.8v2.5M212.1 144.2h7.6M29.2 172.1h10.2M41.9 169.6h-2.5v5.1h2.5"/>
<path d="M59.7 172.1h7.6M69.9 169.6h-2.6v5.1h2.6M75 162h-12.7v10.1M87.6 172.1h10.2M105.4 162v2.5h7.6v5.1M113 177.2v2.5h-7.6v2.6M141 179.7h-2.6v7.7M138.4 184.8h2.6"/>
</g>
<g fill="#008000" stroke="#008000" stroke-width=".21">
<circle cx="158.7" cy="40.1" r=".51"/>
<circle cx="151.1" cy="52.8" r=".51"/>
<circle cx="194.3" cy="47.7" r=".51"/>
<circle cx="189.2" cy="47.7" r=".51"/>
<circle cx="168.9" cy="47.7" r=".51"/>
<circle cx="75" cy="73.1" r=".51"/>
<circle cx="75" cy="95.9" r=".51"/>
<circle cx="80" cy="131.5" r=".51"/>
<circle cx="115.6" cy="144.2" r=".51"/>
<circle cx="115.6" cy="146.7" r=".51"/>
<circle cx="100.3" cy="88.3" r=".51"/>
<circle cx="105.4" cy="179.7" r=".51"/>
<circle cx="260.3" cy="126.4" r=".51"/>
<circle cx="138.4" cy="184.8" r=".51"/>
<circle cx="189.2" cy="95.9" r=".51"/>
<circle cx="80" cy="116.3" r=".51"/>
<circle cx="100.3" cy="73.1" r=".51"/>
<circle cx="105.4" cy="164.5" r=".51"/>
<circle cx="247.6" cy="88.3" r=".51"/>
<circle cx="242.5" cy="88.3" r=".51"/>
<circle cx="265.4" cy="47.7" r=".51"/>
<circle cx="224.8" cy="24.8" r=".51"/>
<circle cx="196.8" cy="24.8" r=".51"/>
<circle cx="166.4" cy="24.8" r=".51"/>
<circle cx="229.8" cy="24.8" r=".51"/>
<circle cx="163.8" cy="108.6" r=".51"/>
<circle cx="174" cy="83.2" r=".51"/>
<circle cx="41.9" cy="37.5" r=".51"/>
<circle cx="92.7" cy="37.5" r=".51"/>
<circle cx="224.8" cy="62.9" r=".51"/>
<circle cx="189.2" cy="62.9" r=".51"/>
<circle cx="229.8" cy="62.9" r=".51"/>
<circle cx="31.8" cy="118.8" r=".51"/>
<circle cx="100.3" cy="141.7" r=".51"/>
<circle cx="100.3" cy="126.4" r=".51"/>
<circle cx="62.3" cy="90.9" r=".51"/>
<circle cx="62.3" cy="73.1" r=".51"/>
<circle cx="39.4" cy="172.1" r=".51"/>
<circle cx="67.3" cy="172.1" r=".51"/>
<circle cx="62.3" cy="172.1" r=".51"/>
<circle cx="247.6" cy="98.5" r=".51"/>
<circle cx="260.3" cy="98.5" r=".51"/>
<circle cx="260.3" cy="116.3" r=".51"/>
<circle cx="242.5" cy="116.3" r=".51"/>
<circle cx="34.3" cy="93.4" r=".51"/>
<circle cx="36.9" cy="108.6" r=".51"/>
<circle cx="189.2" cy="144.2" r=".51"/>
<circle cx="189.2" cy="154.3" r=".51"/>
</g>
<g fill="none" stroke="#f0f" stroke-width=".21">
<path d="M273 83.2h2.6v10.2h-2.6z"/>
<circle cx="274.3" cy="84.5" r=".64"/>
<circle cx="274.3" cy="92.1" r=".64"/>
<circle cx="274.3" cy="89.6" r=".64"/>
<circle cx="274.3" cy="87.1" r=".64"/>
</g>
<path d="M22.2 116.8h6" fill="none" stroke="#008080" stroke-width=".21"/>
<text font-size="3.1" fill="#f0f" x="250.8" y="81.4">4-pin connector X19</text>
<g font-size="2.9" fill="#808080">
<text x="59.2" y="112.9">IC32</text>
<text x="53.7" y="137.3">TPS3705-33D</text>
</g>
<g font-size="2.5" fill="#c0c0c0">
<text x="21.6" y="22.3">Remote programming inputs</text>
<text x="123.2" y="22.3">Channel 1 V/F converter for battery NTC (optional)</text>
<text x="21.6" y="60.4">Power-on reset generator and power control</text>
<text x="123.2" y="73.1">External trigger protection and level shifter/buffer</text>
<text x="224.8" y="72.5">Rotary encoder (optional)</text>
<text x="123.2" y="136.6">Opto-isolated digital output</text>
<text x="21.6" y="154.4">Master sync signal phase shifting</text>
<text x="123.2" y="172.1">Not used</text>
</g>
<g font-size="2.5" fill="#808080">
<text x="19.9" y="33.4">X13-15</text>
<text x="46.4" y="33">+3V3</text>
<text x="70.7" y="33.4">X15-15</text>
<text x="94.6" y="33">+3V3</text>
<text x="207.6" y="34.4">IC30</text>
<text x="262" y="31.7">+3V3</text>
<text x="19.9" y="38.4">X13-11</text>
<text x="61" y="38.4">X12-8</text>
<text x="70.7" y="38.4">X15-11</text>
<text x="111.8" y="38.4">X14-8</text>
<text x="139.5" y="41.4">BC857BS</text>
<text x="143.5" y="38.8">IC29B</text>
<text x="167" y="42">BC857BS</text>
<text x="167" y="39.5">IC29A</text>
<text x="235.3" y="39.6">180R</text>
<text x="235.3" y="37.3">R158</text>
<text x="44.5" y="45.4">SMAJ18A</text>
<text x="44.5" y="43.3">ZD10</text>
<text x="95.3" y="45.4">SMAJ18A</text>
<text x="95.3" y="43.3">ZD11</text>
<text x="170.5" y="46.2">R160</text>
<text x="180.7" y="46.2">R161</text>
<text x="232" y="46.1">100n</text>
<text x="232" y="44.1">C147</text>
<text x="251.5" y="44.4">OK3</text>
<text x="266.7" y="44.9">1K8</text>
<text x="266.7" y="42.7">R159</text>
<text x="67" y="51.1">X14-7</text>
<text x="127.9" y="53.7">X12-6</text>
<text x="170.5" y="51">750R</text>
<text x="180.7" y="51">750R</text>
<text x="192" y="56.2">47</text>
<text x="192" y="54.3">C148</text>
<text x="194.8" y="56.2">n</text>
<text x="206.4" y="57.9">TLC555</text>
<text x="248" y="58.4">HCPL-181</text>
<text x="77.5" y="64.2">Q29</text>
<text x="127.9" y="63.8">X12-7</text>
<text x="269.2" y="60.9">GND</text>
<text x="44.5" y="67.4">IC31C</text>
<text x="67.3" y="71.6">R162</text>
<text x="77.5" y="66.7">2N7002</text>
<text x="96.9" y="67.3">+3V3</text>
<text x="67.3" y="76.4">47K</text>
<text x="76.8" y="76.8">GND</text>
<text x="44.5" y="80.7">SN74LVC08APWR</text>
<text x="99.1" y="81.4">IC31P</text>
<text x="110.1" y="83.5">100n</text>
<text x="110.1" y="81.6">C149</text>
<text x="158.8" y="81.5">BAT54S</text>
<text x="163.5" y="79.3">D28</text>
<text x="178.2" y="81.8">R164</text>
<text x="189.1" y="81.5">D29</text>
<text x="200" y="82">FB7</text>
<text x="240.4" y="83.9">+3V3</text>
<text x="44.5" y="85.2">IC31D</text>
<text x="77.5" y="89.6">2N7002</text>
<text x="77.5" y="87.1">Q30</text>
<text x="178.2" y="86.6">100R</text>
<text x="186.8" y="86.8">SKL16</text>
<text x="196.2" y="86.6">60R@100MHz</text>
<text x="212.7" y="84.4">+5V</text>
<text x="225.4" y="86.4">22-23-2041</text>
<text x="67.3" y="94.5">R163</text>
<text x="102.2" y="93.9">GND</text>
<text x="149.4" y="90.7">GND</text>
<text x="165.8" y="90.9">ZD12</text>
<text x="167.5" y="93">4V3</text>
<text x="182" y="91.5">+3V3</text>
<text x="188.7" y="95.6">C150</text>
<text x="248.9" y="95.1">4K7</text>
<text x="248.9" y="92.9">R169</text>
<text x="40" y="101">IC31A</text>
<text x="43.8" y="98.5">SN74LVC08APWR</text>
<text x="67.3" y="99.3">47K</text>
<text x="175.9" y="99.8">GND</text>
<text x="189.1" y="98.1">100n</text>
<text x="252.7" y="97">10K</text>
<text x="252.7" y="101.8">R170</text>
<text x="262.5" y="101.9">C154</text>
<text x="40" y="103.6">SN74LVC08APWR</text>
<text x="41.9" y="107.2">R33</text>
<text x="54.6" y="107.4">+3V3</text>
<text x="76.8" y="102.2">GND</text>
<text x="138.4" y="107.2">R165</text>
<text x="151.1" y="107.2">R166</text>
<text x="171.4" y="107.2">R167</text>
<text x="191.8" y="105.5">IC33A</text>
<text x="198.3" y="102.2">GND</text>
<text x="204.5" y="107.2">R168</text>
<text x="243.8" y="107.8">4K7</text>
<text x="243.8" y="105.6">R171</text>
<text x="262.5" y="103.8">10n</text>
<text x="41.9" y="112">47K</text>
<text x="76.2" y="110.6">+3V3</text>
<text x="120.9" y="109.5">X12-2</text>
<text x="139.1" y="112">5K1</text>
<text x="151.8" y="112">5K1</text>
<text x="172.1" y="112">1K</text>
<text x="193" y="111.8">IC33B</text>
<text x="205.7" y="112">1K</text>
<text x="256.7" y="112.3">GND</text>
<text x="40.3" y="117.1">D33</text>
<text x="87.3" y="118.4">100n</text>
<text x="87.3" y="115.9">C151</text>
<text x="97.2" y="119.3">GND</text>
<text x="120.9" y="114.6">X12-1</text>
<text x="121.9" y="118.7">MC000006</text>
<text x="192.4" y="115">SN74LV1T34DBVR</text>
<text x="252.7" y="114.7">10K</text>
<text x="252.7" y="119.5">R172</text>
<text x="37.6" y="123">BAS316</text>
<text x="139.7" y="121.9">GND</text>
<text x="190.5" y="123.8">GND</text>
<text x="262.5" y="122.2">10n</text>
<text x="262.5" y="120.3">C155</text>
<text x="27.2" y="129.6">JP8-0R</text>
<text x="107.6" y="128.6">47n</text>
<text x="107.6" y="126">C152</text>
<text x="262.2" y="129.6">GND</text>
<text x="81.9" y="137.1">GND</text>
<text x="105.1" y="135.3">SW2</text>
<text x="114.9" y="132">GND</text>
<text x="148.6" y="142.4">R30</text>
<text x="172.8" y="140.9">OK4</text>
<text x="204.5" y="141.7">F1</text>
<text x="92.9" y="148">1301.9316</text>
<text x="108.1" y="149.9">GND</text>
<text x="148.6" y="147.8">180R</text>
<text x="191.8" y="147.4">ZD3</text>
<text x="203.8" y="149.3">50mA</text>
<text x="216.3" y="148.6">MC000006</text>
<text x="226" y="145.1">X14-1</text>
<text x="169.3" y="154.9">HCPL-181</text>
<text x="191.8" y="150.2">SMAJ18A</text>
<text x="226" y="155.2">X14-2</text>
<text x="107.3" y="159.9">+3V3</text>
<text x="163.2" y="158.2">GND</text>
<text x="44.5" y="166.4">IC34B</text>
<text x="72.4" y="166.4">IC34A</text>
<text x="21.3" y="170.5">X16-7</text>
<text x="104.1" y="172.8">IC34P</text>
<text x="115.2" y="172.4">C156</text>
<text x="44.5" y="179.8">SN74LVC2G02DCTR</text>
<text x="72.4" y="179.8">SN74LVC2G02DCTR</text>
<text x="115.2" y="174.9">100n</text>
<text x="148.6" y="179.1">IC31B</text>
<text x="107.3" y="186.1">GND</text>
<text x="140.3" y="191.2">GND</text>
<text x="148.6" y="187.4">SN74LVC08APWR</text>
</g>
<g font-size="2.5" fill="#800080">
<text x="131.4" y="48.8">Ch#1 NTC</text>
<text x="121.3" y="104.7">Input level: +2.5 ... 5.5 V</text>
</g>
<g font-size="2.5" fill="#800000">
<text x="19.1" y="187.4">Licensed under the TAPR Open Hardware License (www.tapr.org/OHL)</text>
<text x="19.1" y="189.9">More info at http://www.envox.hr/eez</text>
<text x="19.1" y="192.4">Repository: https://github.com/eez-open</text>
</g>
<g font-size="2.1" fill="#808080">
<text x="200.4" y="37.2">3</text>
<text x="204.3" y="38.3">Q</text>
<text x="212" y="38.3">TR</text>
<text x="217.5" y="37.2">2</text>
<text x="200.4" y="47.3">6</text>
<text x="200.4" y="42.3">7</text>
<text x="204.3" y="43.4">DIS</text>
<text x="213.3" y="43.4">R</text>
<text x="217.5" y="47.3">5</text>
<text x="219.5" y="42.3">4</text>
<text x="246.1" y="47.3">1</text>
<text x="260.7" y="47.3">4</text>
<text x="200.4" y="52.4">8</text>
<text x="204.3" y="48.5">THR</text>
<text x="204.3" y="53.5">V+</text>
<text x="210.1" y="53.5">GND</text>
<text x="211.9" y="48.5">CV</text>
<text x="217.5" y="52.4">1</text>
<text x="246.1" y="52.4">2</text>
<text x="260.7" y="52.4">3</text>
<text x="42.9" y="70.2">9</text>
<text x="41.7" y="75.3">10</text>
<text x="49.9" y="72.7">8</text>
<text x="100" y="75.8" transform="rotate(-90 100 75.8)">14</text>
<text x="41.7" y="88">12</text>
<text x="100" y="86.8" transform="rotate(-90 100 86.8)">7</text>
<text x="226.7" y="89.1">X19-1</text>
<text x="41.7" y="93.1">13</text>
<text x="49.9" y="90.5">11</text>
<text x="34" y="98.1" transform="rotate(-90 34 98.1)">3</text>
<text x="226.7" y="99.3">X19-2</text>
<text x="31.4" y="105.1" transform="rotate(-90 31.4 105.1)">1</text>
<text x="36.5" y="105.1" transform="rotate(-90 36.5 105.1)">2</text>
<text x="188.9" y="103.8" transform="rotate(-90 188.9 103.8)">5</text>
<text x="180.6" y="108.3">2</text>
<text x="196.6" y="108.3">4</text>
<text x="48" y="118.5">7</text>
<text x="51.9" y="119.6">RESET</text>
<text x="68.1" y="117">VDD</text>
<text x="75.3" y="115.9">2</text>
<text x="188.9" y="114.7" transform="rotate(-90 188.9 114.7)">3</text>
<text x="226.7" y="117">X19-3</text>
<text x="48" y="123.5">5</text>
<text x="51.9" y="124.6">PFO</text>
<text x="69.3" y="122.1">MR</text>
<text x="69.3" y="124.6">PFI</text>
<text x="75.3" y="121">1</text>
<text x="75.3" y="123.5">4</text>
<text x="48" y="128.6">8</text>
<text x="51.9" y="129.7">WDO</text>
<text x="68.5" y="127.2">WDI</text>
<text x="75.3" y="126.1">6</text>
<text x="75.3" y="131.1">3</text>
<text x="226.7" y="127.2">X19-4</text>
<text x="67.8" y="132.3">GND</text>
<text x="103.9" y="141.3">3</text>
<text x="103.9" y="143.8">4</text>
<text x="110.9" y="141.3">1</text>
<text x="110.9" y="143.8">2</text>
<text x="164.8" y="143.8">1</text>
<text x="179.4" y="143.8">4</text>
<text x="110.9" y="146.4">5</text>
<text x="164.8" y="148.9">2</text>
<text x="179.4" y="148.9">3</text>
<text x="105.1" y="167.3" transform="rotate(-90 105.1 167.3)">8</text>
<text x="42.9" y="169.2">5</text>
<text x="57" y="171.8">3</text>
<text x="70.9" y="169.2">1</text>
<text x="84.9" y="171.8">7</text>
<text x="42.9" y="174.3">6</text>
<text x="70.9" y="174.3">2</text>
<text x="105.1" y="178.2" transform="rotate(-90 105.1 178.2)">4</text>
<text x="142" y="179.4">4</text>
<text x="142" y="184.5">5</text>
<text x="148.9" y="181.9">6</text>
</g>
<g font-size="2" fill="#f0f">
<text x="263.6" y="87.8">A signal 2</text>
<text x="265.4" y="85.3">+3.3V 1</text>
<text x="263.6" y="90.4">B signal 3</text>
<text x="266.9" y="92.9">Gnd 4</text>
</g>
<text font-size="2" fill="#800080" x="22.9" y="147.4">Note 11.1: Solder SW2 on the PCB's opposite side</text>
<g font-size="1.8" fill="#008080">
<text x="230.7" y="29.3">TEMP_FREQ1</text>
<text x="234.2" y="24.2">CH1_VDD</text>
<text x="41.5" y="36.9">AUX1_USET_IN</text>
<text x="92.3" y="36.9">AUX2_USET_IN</text>
<text x="268.3" y="47.1">BATT_NTC</text>
<text x="29.2" y="49.6">CH1_GND</text>
<text x="80" y="49.6">CH2_GND</text>
<text x="141" y="52.1">NTC_IN</text>
<text x="80.9" y="59.8">PWR_DIRECT</text>
<text x="141" y="62.3">CH1_GND</text>
<text x="231.5" y="62.3">CH1_GND</text>
<text x="21.6" y="75">PWRSS</text>
<text x="80.6" y="82.6">PWR_SSTART</text>
<text x="21.6" y="87.7">PWRDIR</text>
<text x="269.6" y="97.9">ENC_A</text>
<text x="211" y="108">EXT_TRIG</text>
<text x="22.2" y="118.2">RESET</text>
<text x="269.6" y="115.6">ENC_B</text>
<text x="82.2" y="125.8">WATCHDOG</text>
<text x="130.8" y="143.6">DOUT</text>
<text x="69" y="161.3">SYNC2</text>
<text x="29.2" y="171.5">SYNC_MASTER</text>
<text x="91.8" y="171.5">SYNC1</text>
</g>
<g font-size="1.8" fill="#808080">
<text x="102.2" y="78.2" transform="rotate(-90 102.2 78.2)">VDD</text>
<text x="102.2" y="86.6" transform="rotate(-90 102.2 86.6)">VSS</text>
<text x="191.1" y="106.1" transform="rotate(-90 191.1 106.1)">VDD</text>
<text x="191.1" y="114.5" transform="rotate(-90 191.1 114.5)">VSS</text>
<text x="107.3" y="169.6" transform="rotate(-90 107.3 169.6)">VDD</text>
<text x="107.3" y="178" transform="rotate(-90 107.3 178)">VSS</text>
</g>
</svg>
